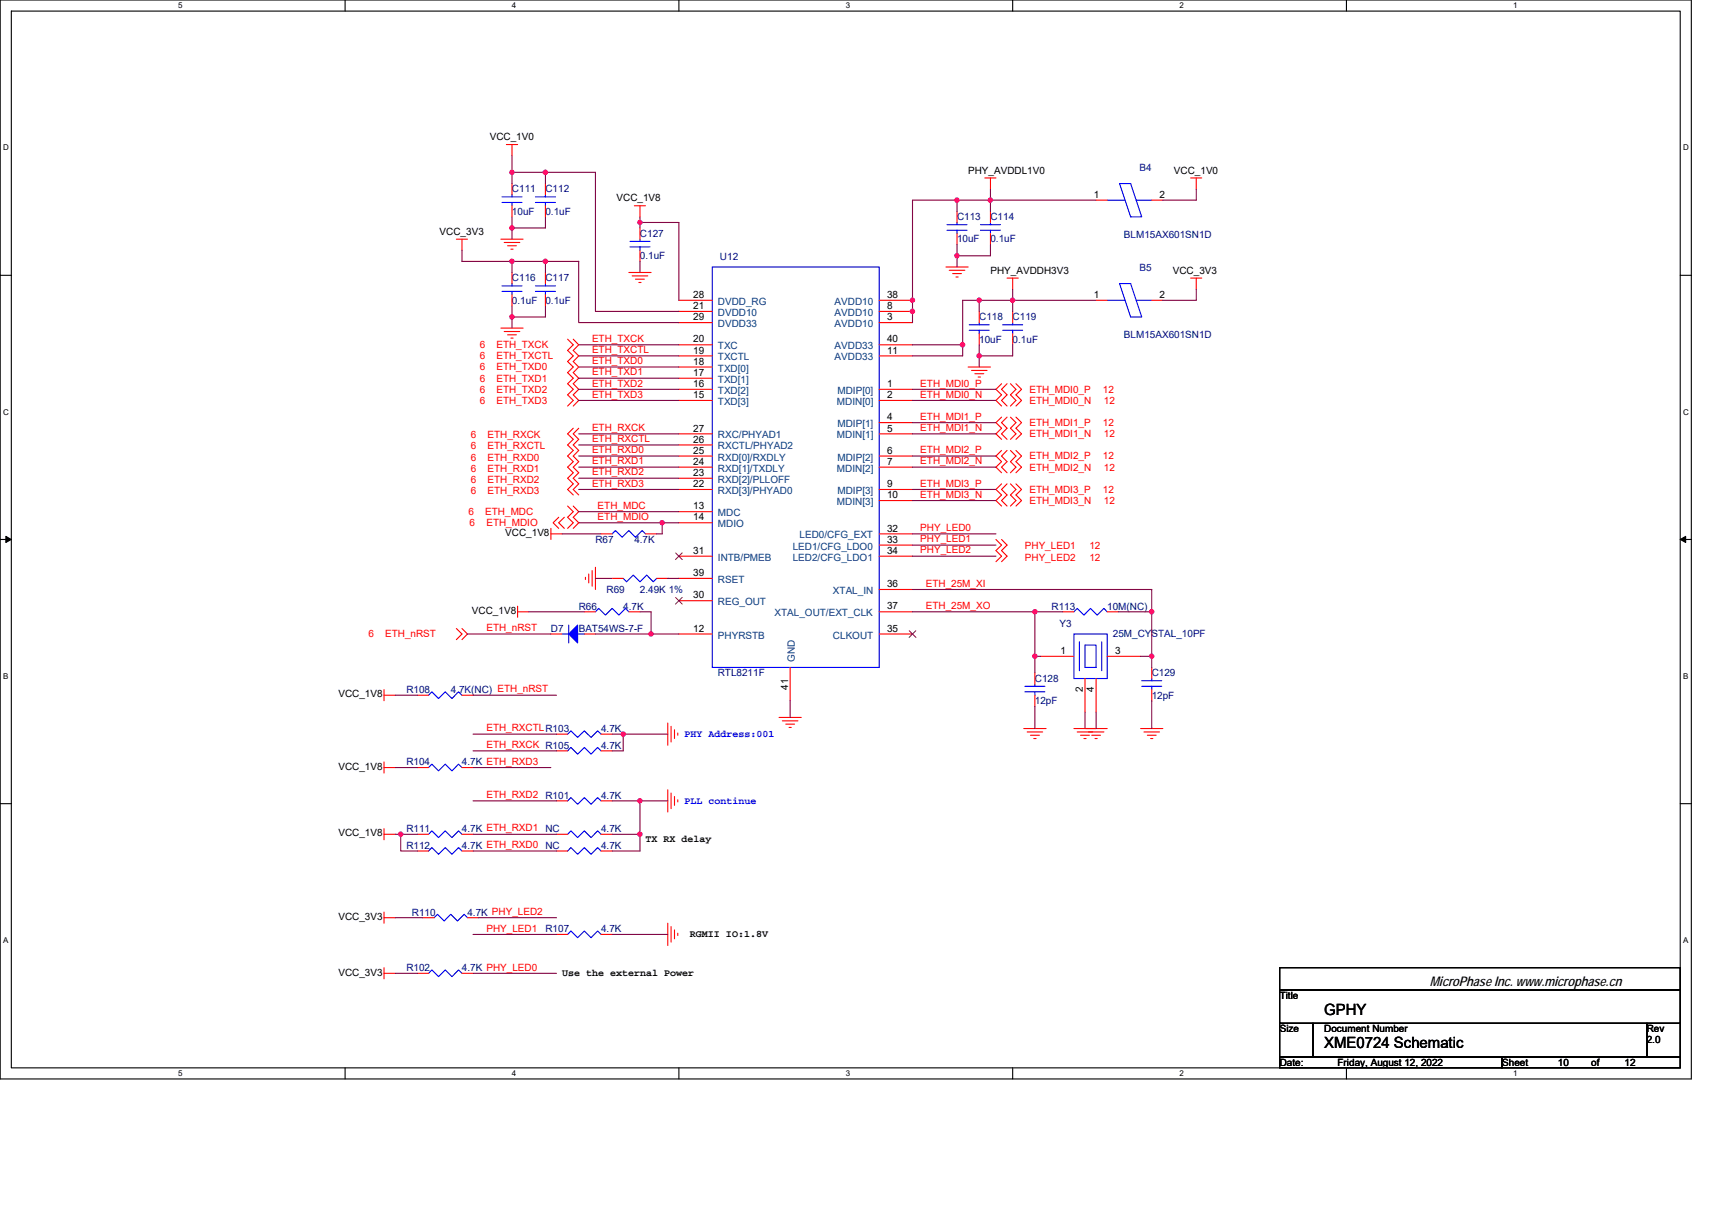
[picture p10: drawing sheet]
<svg xmlns="http://www.w3.org/2000/svg" width="297mm" height="210mm" viewBox="0 0 297 210" stroke-linecap="round" stroke-linejoin="round" font-family="sans-serif">
<path d="M0 0h293.5v187.2h-293.5zM2 1.9h289.5v183.4h-289.5z" fill="none" stroke="#000" stroke-width=".19"/>
<g fill="#fff">
<path d="M30.9 .2h.8v1.6h-.8z"/>
<path d="M30.9 185.5h.8v1.6h-.8z"/>
</g>
<path d="M59.9 0v1.9M59.9 185.3v1.9" fill="none" stroke="#000" stroke-width=".19"/>
<g fill="#fff">
<path d="M88.8 .2h.8v1.6h-.8z"/>
<path d="M88.8 185.5h.8v1.6h-.8z"/>
</g>
<path d="M117.8 0v1.9M117.8 185.3v1.9" fill="none" stroke="#000" stroke-width=".19"/>
<g fill="#fff">
<path d="M146.7 .2h.8v1.6h-.8z"/>
<path d="M146.7 185.5h.8v1.6h-.8z"/>
</g>
<path d="M175.7 0v1.9M175.7 185.3v1.9" fill="none" stroke="#000" stroke-width=".19"/>
<g fill="#fff">
<path d="M204.7 .2h.7v1.6h-.7z"/>
<path d="M204.7 185.5h.7v1.6h-.7z"/>
</g>
<path d="M233.6 0v1.9M233.6 185.3v1.9" fill="none" stroke="#000" stroke-width=".19"/>
<g fill="#fff">
<path d="M262.6 .2h.7v1.6h-.7z"/>
<path d="M262.6 185.5h.7v1.6h-.7z"/>
<path d="M.5 24.8h1v1.6h-1z"/>
<path d="M292 24.8h1v1.6h-1z"/>
<path d="M.5 70.7h1v1.5h-1z"/>
<path d="M292 70.7h1v1.5h-1z"/>
</g>
<path d="M0 47.8h2M291.5 47.8h2" fill="none" stroke="#000" stroke-width=".19"/>
<g fill="#fff">
<path d="M.5 116.5h.9v1.6h-.9z"/>
<path d="M292 116.5h.9v1.6h-.9z"/>
</g>
<path d="M0 93.6h2M291.5 93.6h2" fill="none" stroke="#000" stroke-width=".19"/>
<path d="M1 93.1l1 .5-1 .5zM291.5 93.6l1-.5v1z" fill="#000" stroke="#000" stroke-width=".17"/>
<g fill="#fff">
<path d="M.5 162.4h.9v1.5h-.9z"/>
<path d="M292 162.4h.9v1.5h-.9z"/>
</g>
<path d="M0 139.5h2M291.5 139.5h2M222 167.9h69.5v3.9h-69.5zM222 171.8h69.5v5.8h-69.5zM222 177.6h5.8v5.8h-5.8zM227.8 177.6h57.9v5.8h-57.9zM285.7 177.6h5.8v5.8h-5.8zM222 183.4h38.6v1.9h-38.6zM260.6 183.4h30.9v1.9h-30.9z" fill="none" stroke="#000" stroke-width=".19"/>
<g fill="none" stroke="#f00" stroke-width=".19">
<path d="M87.9 25.1h1.9M88.8 25.1v1.9M88.8 31.9v1.9M88.8 35.7v1.9M94.6 31.9v1.9M94.6 35.7v1.9M110.1 35.7h1.9M111 35.7v1.9M111 39.6v1.9M166 36.7v1.9M170.9 30.9h1.9M171.8 30.9v1.9"/>
<path d="M171.8 36.7v1.9M190.2 34.7h1.9M199.8 34.7h2M206.6 30.9h1.9M207.6 30.9v1.9M79.2 41.5h1.9M80.2 41.5v1.9M86.9 56.9h3.9M86.9 41.5h3.9M87.5 57.5h2.7M87.5 42.1h2.7M88.1 58.1h1.5"/>
<path d="M88.1 42.7h1.5M88.6 58.7h.4M88.6 43.2h.4M88.8 47.3v1.9M88.8 51.2v1.9M94.6 47.3v1.9M94.6 51.2v1.9M98.5 58.9l1 .9-1 1 1 1-1 .9 1 1-1 1 1 .9-1 1 1 1-1 .9 1 1-1 1M99.5 58.9l.9 .9-.9 1 .9 1-.9 .9 .9 1-.9 1 .9 .9-.9 1 .9 1-.9 .9 .9 1-.9 1M109.1 47.3h3.9M109.7 47.9h2.7M110.3 48.5h1.5"/>
<path d="M110.8 49h.4M111 43.4v2M117.8 52.1h5.8M117.8 54h5.8M117.8 56h5.8M117.8 59.8h5.8M152.5 56h5.8M152.5 54h5.8M152.5 52.1h5.8M152.5 59.8h5.8M164.1 46.3h3.9M164.7 46.9h2.7"/>
<path d="M165.3 47.5h1.5M165.9 48.1h.3M166 40.5v2M169.9 54v2M169.9 57.9v1.9M171.8 40.5v2M174.7 48.3h2M175.7 48.3v1.9M175.7 54v2M175.7 57.9v1.9M190.2 52.1h1.9M199.8 52.1h2"/>
<path d="M206.6 48.3h1.9M207.6 48.3v1.9M99.5 74.3l-1 1 1 .9-1 1 1 1-1 .9 1 1-1 1 1 .9-1 1 1 1-1 .9 1 1M100.4 74.3l-.9 1 .9 .9-.9 1 .9 1-.9 .9 .9 1-.9 1 .9 .9-.9 1 .9 1-.9 .9 .9 1M117.8 75.3h5.8M117.8 77.2h5.8M117.8 79.1h5.8M117.8 61.8h5.8M117.8 63.7h5.8M117.8 65.6h5.8M117.8 67.6h5.8M117.8 69.5h5.8"/>
<path d="M152.5 61.8h5.8M152.5 69.5h5.8M152.5 75.3h5.8M152.5 67.6h5.8M152.5 73.3h5.8M152.5 79.1h5.8M168 63.7h3.8M168.6 64.3h2.7M169.1 64.9h1.6M169.7 65.4h.4M173.8 66.6l-1 1 1 .9-1 1 1 1M173.8 72.4l-1 .9 1 1-1 1 1 .9"/>
<path d="M173.8 78.2l-1 .9 1 1-1 1 1 .9M174.7 66.6l-.9 1 .9 .9-.9 1 .9 1M174.7 72.4l-.9 .9 .9 1-.9 1 .9 .9M174.7 78.2l-.9 .9 .9 1-.9 1 .9 .9M175.3 66.6l1 1-1 .9 1 1-1 1M175.3 72.4l1 .9-1 1 1 1-1 .9M175.3 78.2l1 .9-1 1 1 1-1 .9M176.3 66.6l.9 1-.9 .9 .9 1-.9 1M176.3 72.4l.9 .9-.9 1 .9 1-.9 .9M176.3 78.2l.9 .9-.9 1 .9 1-.9 .9M95.6 92.6h1.9M95.6 91.7v1.9"/>
<path d="M96.9 89.8l-.9 .9 .9 1M97.9 89.8l-1 .9 1 1M98.5 87.8l1 1-1 1 1 .9-1 1M99.5 87.8l.9 1-.9 1 .9 .9-.9 1M102.1 99.6v1.6M102.7 99v2.7M103.3 98.4v3.9M104.3 92.6h1.9M112 92.6h1.9M117.8 96.5h5.8M117.8 88.8h5.8M117.8 90.7h5.8"/>
<path d="M117.8 81.1h5.8M117.8 83h5.8M117.8 84.9h5.8M152.5 92.6h5.8M152.5 94.6h5.8M152.5 96.5h5.8M152.5 81.1h5.8M152.5 86.9h5.8M152.5 84.9h5.8M172.8 93.6l1 1-1 .9 1 1-1 1M173.8 93.6l.9 1-.9 .9 .9 1-.9 1M173.8 84l-1 .9 1 1-1 1 1 .9"/>
<path d="M174.7 84l-.9 .9 .9 1-.9 1 .9 .9M175.3 84l1 .9-1 1 1 1-1 .9M176.3 84l.9 .9-.9 1 .9 1-.9 .9M66.6 119.7v1.9M79.2 109.1l1 .9-1 1M80.2 109.1l.9 .9-.9 1M89.8 106.2h1.9M89.8 105.2v1.9M95.6 110h1.9M101.4 106.2h1.9M101.4 110h1.9M101.6 100.2v.4"/>
<path d="M106.2 100.4h1.9M109.1 106.2h1.9M113.9 100.4h2M117.8 110h5.8M117.8 104.2h5.8M117.8 100.4h5.8M137.1 115.8v5.8M152.5 110h5.8M152.5 102.3h5.8M152.5 106.2h5.8M179.6 116.8v1.9M180.5 113.9h5.8"/>
<path d="M184.4 106.2h1.9M188.3 117.8v5.7M190.2 117.8v5.7M192.1 106.2h1.9M192.1 113.9h5.8M199.8 115.8v2M199.8 119.7v1.9M66.6 120.6h2M66.6 133.2h2M66.6 132.2v2M72.4 133.2h2M72.4 120.6h2"/>
<path d="M80.2 133.2h1.9M80.2 120.6h1.9M96.6 130.3h1.9M96.6 139h1.9M96.6 127.4h1.9M104.3 130.3h1.9M104.3 139h1.9M104.3 127.4h1.9M115.9 125.5v3.8M115.9 137.1v3.8M116.4 126v2.8M116.4 137.6v2.7"/>
<path d="M117 126.6v1.6M117 138.2v1.6M117.6 127.2v.4M117.6 138.8v.4M135.2 124.5h3.8M135.7 125.1h2.7M136.3 125.7h1.6M136.9 126.2h.4M177.6 126.4h3.9M178.2 127h2.7M178.8 127.6h1.5M179.4 128.2h.4"/>
<path d="M179.6 120.6v2M186.3 126.4h3.9M186.9 127h2.7M187.5 127.6h1.5M188.1 128.2h.3M188.3 126.4h3.8M188.8 127h2.7M189.4 127.6h1.5M190 128.2h.4M197.9 126.4h3.9M198.5 127h2.7M199.1 127.6h1.5"/>
<path d="M199.6 128.2h.4M66.6 159.3h2M66.6 158.3v1.9M66.6 144.8h2M66.6 143.8v1.9M72.4 144.8h2M72.4 147.7h2M73.4 159.3h1.9M80.2 144.8h1.9M80.2 147.7h1.9M81.1 159.3h1.9M96.6 144.8h1.9"/>
<path d="M96.6 147.7h1.9M104.3 144.8h1.9M104.3 147.7h1.9M66.6 168.9h2M66.6 167.9v2M72.4 168.9h2M80.2 168.9h1.9M96.6 162.2h1.9M104.3 162.2h1.9M115.9 160.2v3.9M116.4 160.8v2.7M117 161.4v1.5"/>
<path d="M117.6 161.9v.4"/>
</g>
<g fill="none" stroke="#00f" stroke-width=".19">
<path d="M87.1 35.1h3.5M87.1 34.2h3.5M88.8 33.8v.4M88.8 35.1v.6M92.9 35.1h3.5M92.9 34.2h3.5M94.6 33.8v.4M94.6 35.1v.6M164.3 40h3.5M164.3 39h3.5M166 38.6v.4M166 40v.5"/>
<path d="M170.1 40h3.5M170.1 39h3.5M171.8 38.6v.4M171.8 40v.5M192.1 34.7h3.1M194.2 31.9h2l1.9 5.7h-1.9zM197.1 34.7h2.7M87.1 50.6h3.5M87.1 49.6h3.5M88.8 49.2v.4M88.8 50.6v.6M92.9 50.6h3.5"/>
<path d="M92.9 49.6h3.5M94.6 49.2v.4M94.6 50.6v.6M109.3 42.8h3.5M109.3 41.9h3.5M111 41.5v.4M111 42.8v.6M123.6 46.3h28.9v69.5h-28.9zM168.2 57.3h3.4M168.2 56.4h3.4M169.9 56v.4M169.9 57.3v.6"/>
<path d="M174 57.3h3.4M174 56.4h3.4M175.7 56v.4M175.7 57.3v.6M192.1 52.1h3.1M194.2 49.2h2l1.9 5.8h-1.9zM197.1 52.1h2.7M106.2 92.6l.6-.5 1.1 1.1 1.2-1.1 1.2 1.1 1.1-1.1 .6 .5M97.5 110h1.2M98.7 108.5v3.1M100.2 110h1.2M103.3 106.2l.6-.6 1.1 1.1 1.2-1.1 1.2 1.1 1.1-1.1 .6 .6"/>
<path d="M108.1 100.4l.6 .6 1.2-1.2 1.1 1.2 1.2-1.2 1.1 1.2 .6-.6M177.8 119.1h3.5M179.6 118.7v.4M186.3 110h5.8v7.8h-5.8zM186.3 106.2l.6-.6 1.2 1.1 1.1-1.1 1.2 1.1 1.1-1.1 .6 .6M187.3 111.4v5M188.3 112h1.9v3.8h-1.9zM191.2 111.4v5M198.1 119.1h3.5M198.1 118.1h3.5M199.8 117.8v.3M199.8 119.1v.6"/>
<path d="M74.4 133.2l.5-.6 1.2 1.2 1.2-1.2 1.1 1.2 1.2-1.2 .6 .6M74.4 120.6l.5-.5 1.2 1.1 1.2-1.1 1.1 1.1 1.2-1.1 .6 .5M98.5 130.3l.6-.6 1.1 1.2 1.2-1.2 1.1 1.2 1.2-1.2 .6 .6M98.5 139l.6-.6 1.1 1.2 1.2-1.2 1.1 1.2 1.2-1.2 .6 .6M98.5 127.4l.6-.6 1.1 1.2 1.2-1.2 1.1 1.2 1.2-1.2 .6 .6M177.8 120.1h3.5M179.6 120.1v.5M74.4 144.8l.5-.6 1.2 1.2 1.2-1.2 1.1 1.2 1.2-1.2 .6 .6M74.4 147.7l.5-.6 1.2 1.2 1.2-1.2 1.1 1.2 1.2-1.2 .6 .6M75.3 159.3l.6-.6 1.2 1.1 1.1-1.1 1.2 1.1 1.1-1.1 .6 .6M98.5 144.8l.6-.6 1.1 1.2 1.2-1.2 1.1 1.2 1.2-1.2 .6 .6M98.5 147.7l.6-.6 1.1 1.2 1.2-1.2 1.1 1.2 1.2-1.2 .6 .6"/>
<path d="M74.4 168.9l.5-.6 1.2 1.2 1.2-1.2 1.1 1.2 1.2-1.2 .6 .6M98.5 162.2l.6-.6 1.1 1.1 1.2-1.1 1.1 1.1 1.2-1.1 .6 .6"/>
</g>
<path d="M98.7 110l1.5-1.5v3.1z" fill-rule="evenodd" fill="#00f" stroke="#00f" stroke-width=".19"/>
<path d="M117.2 95.9l1.2 1.2M118.4 95.9l-1.2 1.2M117.2 103.7l1.2 1.1M118.4 103.7l-1.2 1.1M157.8 109.5l1.1 1.1M158.9 109.5l-1.2 1.1" fill="none" stroke="#804000" stroke-width=".17"/>
<g fill="none" stroke="#800040" stroke-width=".19">
<path d="M88.8 29.9v2M88.8 39.6v1.9M88.8 27v2.9M88.8 37.6v2h5.8v-2M88.8 29.9h5.8M94.6 29.9v2M94.6 29.9h8.7v24.1h14.5M111 38.6h6.8v13.5M111 37.6v1M111 38.6v1M166 34.7h-7.7v21.3M166 34.7v2"/>
<path d="M166 34.7h5.8M171.8 34.7h18.4M171.8 32.8v1.9M171.8 34.7v2M207.6 32.8v1.9h-5.8M80.2 43.4v2h8.6M88.8 45.4h11.6v10.6h17.4M88.8 53.1v1.9M88.8 45.4v1.9M88.8 55v1.9M94.6 45.4v1.9M94.6 53.1v1.9h-5.8"/>
<path d="M100.4 59.8h17.4M111 45.4v1.9M158.3 59.8h8.7M166 42.5v1.9M166 44.4v1.9M167 59.8v2h-8.7M169.9 52.1h-2.9v7.7M169.9 59.8v2M169.9 52.1v1.9M169.9 52.1h5.8M171.8 42.5v1.9h-5.8M175.7 50.2v1.9"/>
<path d="M175.7 59.8v2h-5.8M175.7 52.1v1.9M175.7 52.1h14.5M207.6 50.2v1.9h-5.8M100.4 61.8h17.4M100.4 63.7h17.4M100.4 65.6h17.4M100.4 67.6h17.4M100.4 69.5h17.4M100.4 75.3h17.4M100.4 77.2h17.4M100.4 79.1h17.4"/>
<path d="M158.3 67.6h14.5M158.3 69.5h14.5M158.3 73.3h14.5M158.3 75.3h14.5M158.3 79.1h14.5M169.9 61.8v1.9M97.5 92.6h6.8M100.4 90.7h14.5M100.4 81.1h17.4M100.4 83h17.4M100.4 84.9h17.4M100.4 88.8h17.4"/>
<path d="M114.9 90.7v1.9h-1M114.9 90.7h2.9M158.3 96.5h14.5M158.3 92.6h14.5M158.3 94.6h14.5M158.3 81.1h14.5M158.3 84.9h14.5M158.3 86.9h14.5M81.1 110h14.5M91.7 106.2h9.7M103.3 100.4h2.9M103.3 110h9.7"/>
<path d="M111 106.2h2v3.8M113 110h4.8M115.9 100.4h1.9M158.3 102.3h41.5v3.9M158.3 106.2h21.3M179.6 106.2h4.8M179.6 106.2v7.7M179.6 113.9v2.9M179.6 113.9h.9M194 106.2h5.8M197.9 113.9h1.9M199.8 106.2v7.7"/>
<path d="M199.8 113.9v1.9M68.6 120.6h3.8M68.6 133.2h3.8M82.1 133.2h13.5M82.1 127.4h14.5M82.1 130.3h14.5M82.1 139h14.5M82.1 120.6h14.5M106.2 139h4.8M106.2 127.4h1.9M108.1 127.4h7.8M108.1 127.4v2.9h-1.9"/>
<path d="M111 139h4.9M111 139v5.8M137.1 121.6v2.9M179.6 122.6v3.8M188.3 123.5v2.9M190.2 123.5v2.9M199.8 121.6v4.8M68.6 144.8h.9M68.6 159.3h4.8M72.4 144.8h-2.9v2.9h2.9M82.1 144.8h14.5M82.1 147.7h14.5"/>
<path d="M83 159.3h13.6M106.2 144.8h4.8M111 144.8v2.9h-4.8M68.6 168.9h3.8M82.1 162.2h14.5M82.1 168.9h14.5M106.2 162.2h9.7"/>
</g>
<g fill="#f0f" stroke="#f0f" stroke-width=".19">
<circle cx="108.1" cy="127.4" r=".38"/>
<circle cx="179.6" cy="113.9" r=".38"/>
<circle cx="199.8" cy="106.2" r=".38"/>
<circle cx="199.8" cy="113.9" r=".38"/>
<circle cx="94.6" cy="29.9" r=".38"/>
<circle cx="88.8" cy="45.3" r=".38"/>
<circle cx="111" cy="144.8" r=".38"/>
<circle cx="111" cy="139" r=".38"/>
<circle cx="88.8" cy="39.6" r=".38"/>
<circle cx="88.8" cy="29.9" r=".38"/>
<circle cx="112.9" cy="110" r=".38"/>
<circle cx="166" cy="44.4" r=".38"/>
<circle cx="166" cy="34.7" r=".38"/>
<circle cx="158.3" cy="52.1" r=".38"/>
<circle cx="171.8" cy="34.7" r=".38"/>
<circle cx="167" cy="59.8" r=".38"/>
<circle cx="169.9" cy="52.1" r=".38"/>
<circle cx="169.9" cy="61.8" r=".38"/>
<circle cx="114.9" cy="90.7" r=".38"/>
<circle cx="175.7" cy="52.1" r=".38"/>
<circle cx="158.3" cy="54" r=".38"/>
<circle cx="88.8" cy="55" r=".38"/>
<circle cx="94.6" cy="45.3" r=".38"/>
<circle cx="179.6" cy="106.2" r=".38"/>
<circle cx="69.5" cy="144.8" r=".38"/>
<circle cx="111" cy="38.6" r=".38"/>
</g>
<g font-size="2.7">
<text x="229.8" y="176.1">GPHY</text>
<text x="229.8" y="181.9">XME0724 Schematic</text>
</g>
<text font-size="2.3" x="248.1" y="171.1">MicroPhase Inc. www.microphase.cn</text>
<g font-size="1.7">
<text x="85" y="24.3">VCC_1V0</text>
<text x="107" y="34.9">VCC_1V8</text>
<text x="168" y="30.1">PHY_AVDDL1V0</text>
<text x="189.8" y="34.3">1</text>
<text x="201.2" y="34.3">2</text>
<text x="203.7" y="30.1">VCC_1V0</text>
<text x="76.3" y="40.7">VCC_3V3</text>
<text x="171.8" y="47.5">PHY_AVDDH3V3</text>
<text x="203.5" y="47.5">VCC_3V3</text>
<text x="120.3" y="51.7">28</text>
<text x="120.3" y="53.6">21</text>
<text x="153.9" y="53.6">8</text>
<text x="153.9" y="51.7">38</text>
<text x="189.8" y="51.7">1</text>
<text x="201.2" y="51.7">2</text>
<text x="120.3" y="55.6">29</text>
<text x="120.3" y="59.4">20</text>
<text x="153.9" y="55.6">3</text>
<text x="153.9" y="59.4">40</text>
<text x="120.3" y="61.4">19</text>
<text x="120.3" y="63.3">18</text>
<text x="120.3" y="65.2">17</text>
<text x="153.9" y="61.4">11</text>
<text x="120.3" y="67.2">16</text>
<text x="120.3" y="69.1">15</text>
<text x="153.9" y="67.2">1</text>
<text x="153.9" y="69.1">2</text>
<text x="120.3" y="74.9">27</text>
<text x="120.3" y="76.8">26</text>
<text x="153.9" y="72.9">4</text>
<text x="153.9" y="74.9">5</text>
<text x="120.3" y="78.7">25</text>
<text x="120.3" y="80.7">24</text>
<text x="120.3" y="82.6">23</text>
<text x="153.9" y="78.7">6</text>
<text x="153.9" y="80.7">7</text>
<text x="120.3" y="88.4">13</text>
<text x="120.3" y="84.5">22</text>
<text x="153.9" y="84.5">9</text>
<text x="153.9" y="86.5">10</text>
<text x="87.7" y="93">VCC_1V8</text>
<text x="120.3" y="90.3">14</text>
<text x="153.9" y="92.2">32</text>
<text x="153.9" y="94.2">33</text>
<text x="120.3" y="96.1">31</text>
<text x="120.3" y="100">39</text>
<text x="153.9" y="101.9">36</text>
<text x="153.9" y="96.1">34</text>
<text x="81.9" y="106.6">VCC_1V8</text>
<text x="120.3" y="103.8">30</text>
<text x="153.9" y="105.8">37</text>
<text x="120.3" y="109.6">12</text>
<text x="153.9" y="109.6">35</text>
<text x="184" y="113.5">1</text>
<text x="193.5" y="113.5">3</text>
<text x="136.8" y="119.7" transform="rotate(-90 136.8 119.7)">41</text>
<text x="58.7" y="121">VCC_1V8</text>
<text x="187.9" y="120.1" transform="rotate(-90 187.9 120.1)">2</text>
<text x="189.8" y="120.1" transform="rotate(-90 189.8 120.1)">4</text>
<text x="58.7" y="133.6">VCC_1V8</text>
<text x="58.7" y="145.2">VCC_1V8</text>
<text x="112" y="146.2">TX RX delay</text>
<text x="58.7" y="159.6">VCC_3V3</text>
<text x="119.7" y="162.6">RGMII IO:1.8V</text>
<text x="58.7" y="169.3">VCC_3V3</text>
<text x="97.5" y="169.4">Use the external Power</text>
<text x="222" y="173.4">Title</text>
<text x="222" y="179.1">Size</text>
<text x="229.8" y="179.1">Document Number</text>
<text x="285.7" y="179.1">Rev</text>
<text x="222" y="184.9">Date:</text>
<text x="232.1" y="184.9">Friday, August 12, 2022</text>
<text x="260.6" y="184.9">Sheet</text>
<text x="270.3" y="184.9">10</text>
<text x="276.1" y="184.9">of</text>
<text x="281.9" y="184.9">12</text>
<text x="285.7" y="181.1">2.0</text>
</g>
<g font-size="1.7" fill="#000080">
<text x="197.7" y="29.7">B4</text>
<text x="88.8" y="33.4">C111</text>
<text x="94.6" y="33.4">C112</text>
<text x="88.8" y="37.3">10uF</text>
<text x="94.6" y="37.3">0.1uF</text>
<text x="111" y="41.1">C127</text>
<text x="166" y="38.2">C113</text>
<text x="171.8" y="38.2">C114</text>
<text x="195" y="41.3">BLM15AX601SN1D</text>
<text x="111" y="45">0.1uF</text>
<text x="124.9" y="45.2">U12</text>
<text x="166" y="42.1">10uF</text>
<text x="171.8" y="42.1">0.1uF</text>
<text x="197.7" y="47.1">B5</text>
<text x="88.8" y="48.8">C116</text>
<text x="88.8" y="52.7">0.1uF</text>
<text x="94.6" y="48.8">C117</text>
<text x="94.6" y="52.7">0.1uF</text>
<text x="169.9" y="55.6">C118</text>
<text x="169.9" y="59.5">10uF</text>
<text x="175.7" y="55.6">C119</text>
<text x="175.7" y="59.5">0.1uF</text>
<text x="195" y="58.7">BLM15AX601SN1D</text>
<text x="103.3" y="94.2">R67</text>
<text x="110.1" y="94.2">4.7K</text>
<text x="100.4" y="105.8">R66</text>
<text x="105.2" y="102.9">R69</text>
<text x="108.1" y="105.8">4.7K</text>
<text x="111" y="102.9">2.49K 1%</text>
<text x="182.5" y="105.8">R113</text>
<text x="192.1" y="105.8">10M(NC)</text>
<text x="95.6" y="109.6">D7</text>
<text x="100.4" y="109.6">BAT54WS-7-F</text>
<text x="183.8" y="108.9">Y3</text>
<text x="193.1" y="110.6">25M_CYSTAL_10PF</text>
<text x="124.5" y="117.4">RTL8211F</text>
<text x="179.6" y="118.3">C128</text>
<text x="199.8" y="117.4">C129</text>
<text x="70.5" y="120.3">R108</text>
<text x="78.2" y="120.3">4.7K(NC) ETH_nRST</text>
<text x="179.6" y="122.2">12pF</text>
<text x="199.8" y="121.2">12pF</text>
<text x="104.3" y="129.9">4.7K</text>
<text x="104.3" y="127">4.7K</text>
<text x="70.5" y="132.8">R104</text>
<text x="80.2" y="132.8">4.7K ETH_RXD3</text>
<text x="94.6" y="138.6">R101</text>
<text x="104.3" y="138.6">4.7K</text>
<text x="70.5" y="144.4">R111</text>
<text x="70.5" y="147.3">R112</text>
<text x="80.2" y="144.4">4.7K ETH_RXD1</text>
<text x="80.2" y="147.3">4.7K ETH_RXD0</text>
<text x="94.6" y="144.4">NC</text>
<text x="94.6" y="147.3">NC</text>
<text x="104.3" y="144.4">4.7K</text>
<text x="104.3" y="147.3">4.7K</text>
<text x="71.5" y="158.9">R110</text>
<text x="81.1" y="158.9">4.7K PHY_LED2</text>
<text x="94.6" y="161.8">R107</text>
<text x="104.3" y="161.8">4.7K</text>
<text x="70.5" y="168.5">R102</text>
<text x="80.2" y="168.5">4.7K PHY_LED0</text>
</g>
<g font-size="1.7" fill="#004080">
<text x="124.6" y="52.9">DVDD_RG</text>
<text x="144.8" y="52.9">AVDD10</text>
<text x="124.6" y="54.8">DVDD10</text>
<text x="124.6" y="56.8">DVDD33</text>
<text x="144.8" y="56.8">AVDD10</text>
<text x="144.8" y="54.8">AVDD10</text>
<text x="124.6" y="60.6">TXC</text>
<text x="124.6" y="62.5">TXCTL</text>
<text x="124.6" y="64.5">TXD[0]</text>
<text x="144.8" y="62.5">AVDD33</text>
<text x="144.8" y="60.6">AVDD33</text>
<text x="124.6" y="66.4">TXD[1]</text>
<text x="124.6" y="68.3">TXD[2]</text>
<text x="124.6" y="70.3">TXD[3]</text>
<text x="145.2" y="70.3">MDIN[0]</text>
<text x="145.3" y="68.3">MDIP[0]</text>
<text x="124.6" y="76.1">RXC/PHYAD1</text>
<text x="124.6" y="78">RXCTL/PHYAD2</text>
<text x="145.2" y="76.1">MDIN[1]</text>
<text x="145.3" y="74.1">MDIP[1]</text>
<text x="124.6" y="79.9">RXD[0]/RXDLY</text>
<text x="124.6" y="81.9">RXD[1]/TXDLY</text>
<text x="124.6" y="83.8">RXD[2]/PLLOFF</text>
<text x="145.2" y="81.9">MDIN[2]</text>
<text x="145.3" y="79.9">MDIP[2]</text>
<text x="124.6" y="89.6">MDC</text>
<text x="124.6" y="85.7">RXD[3]/PHYAD0</text>
<text x="145.2" y="87.7">MDIN[3]</text>
<text x="145.3" y="85.7">MDIP[3]</text>
<text x="124.6" y="91.5">MDIO</text>
<text x="137.5" y="95.4">LED1/CFG_LDO0</text>
<text x="138.7" y="93.4">LED0/CFG_EXT</text>
<text x="124.6" y="97.3">INTB/PMEB</text>
<text x="124.6" y="101.2">RSET</text>
<text x="137.5" y="97.3">LED2/CFG_LDO1</text>
<text x="124.6" y="105">REG_OUT</text>
<text x="134.4" y="107">XTAL_OUT/EXT_CLK</text>
<text x="144.5" y="103.1">XTAL_IN</text>
<text x="124.6" y="110.8">PHYRSTB</text>
<text x="144.5" y="110.8">CLKOUT</text>
<text x="137.9" y="114.9" transform="rotate(-90 137.9 114.9)">GND</text>
</g>
<g font-size="1.7" fill="#f00">
<text x="102.7" y="59.4">ETH_TXCK</text>
<text x="83.2" y="62.4">6</text>
<text x="83.2" y="60.4">6</text>
<text x="83.2" y="64.3">6</text>
<text x="86.1" y="62.4">ETH_TXCTL</text>
<text x="86.1" y="60.4">ETH_TXCK</text>
<text x="86.1" y="64.3">ETH_TXD0</text>
<text x="102.7" y="61.3">ETH_TXCTL</text>
<text x="102.7" y="63.2">ETH_TXD0</text>
<text x="102.7" y="65.2">ETH_TXD1</text>
<text x="83.2" y="66.2">6</text>
<text x="83.2" y="70.1">6</text>
<text x="83.2" y="68.1">6</text>
<text x="86.1" y="66.2">ETH_TXD1</text>
<text x="86.1" y="70.1">ETH_TXD3</text>
<text x="86.1" y="68.1">ETH_TXD2</text>
<text x="102.7" y="67.1">ETH_TXD2</text>
<text x="102.7" y="69">ETH_TXD3</text>
<text x="159.7" y="67.1">ETH_MDI0_P</text>
<text x="159.7" y="69">ETH_MDI0_N</text>
<text x="178.6" y="68.1">ETH_MDI0_P</text>
<text x="178.6" y="70.1">ETH_MDI0_N</text>
<text x="191.3" y="68.1">12</text>
<text x="191.5" y="70.1">12</text>
<text x="81.7" y="76.1">6</text>
<text x="81.7" y="78">6</text>
<text x="84.6" y="76.1">ETH_RXCK</text>
<text x="84.6" y="78">ETH_RXCTL</text>
<text x="102.7" y="74.8">ETH_RXCK</text>
<text x="102.7" y="76.7">ETH_RXCTL</text>
<text x="159.7" y="72.9">ETH_MDI1_P</text>
<text x="159.7" y="74.8">ETH_MDI1_N</text>
<text x="178.6" y="73.9">ETH_MDI1_P</text>
<text x="178.6" y="75.9">ETH_MDI1_N</text>
<text x="191.3" y="73.9">12</text>
<text x="191.5" y="75.9">12</text>
<text x="81.7" y="79.9">6</text>
<text x="81.7" y="81.9">6</text>
<text x="81.7" y="83.8">6</text>
<text x="84.6" y="79.9">ETH_RXD0</text>
<text x="84.6" y="81.9">ETH_RXD1</text>
<text x="84.6" y="83.8">ETH_RXD2</text>
<text x="102.7" y="78.7">ETH_RXD0</text>
<text x="102.7" y="80.6">ETH_RXD1</text>
<text x="102.7" y="82.5">ETH_RXD2</text>
<text x="159.7" y="78.7">ETH_MDI2_P</text>
<text x="159.7" y="80.6">ETH_MDI2_N</text>
<text x="178.6" y="79.7">ETH_MDI2_P</text>
<text x="178.6" y="81.7">ETH_MDI2_N</text>
<text x="191.3" y="79.7">12</text>
<text x="191.5" y="81.7">12</text>
<text x="81.3" y="89.4">6</text>
<text x="81.7" y="85.7">6</text>
<text x="84.2" y="89.4">ETH_MDC</text>
<text x="84.6" y="85.7">ETH_RXD3</text>
<text x="102.7" y="84.5">ETH_RXD3</text>
<text x="103.7" y="88.3">ETH_MDC</text>
<text x="159.7" y="84.5">ETH_MDI3_P</text>
<text x="159.7" y="86.4">ETH_MDI3_N</text>
<text x="178.6" y="85.5">ETH_MDI3_P</text>
<text x="178.6" y="87.4">ETH_MDI3_N</text>
<text x="191.3" y="85.5">12</text>
<text x="191.5" y="87.4">12</text>
<text x="81.5" y="91.3">6</text>
<text x="84.4" y="91.3">ETH_MDIO</text>
<text x="103.7" y="90.2">ETH_MDIO</text>
<text x="159.7" y="92.2">PHY_LED0</text>
<text x="159.7" y="94.1">PHY_LED1</text>
<text x="177.8" y="95.4">PHY_LED1</text>
<text x="189" y="95.4">12</text>
<text x="159.7" y="96">PHY_LED2</text>
<text x="160.6" y="101.8">ETH_25M_XI</text>
<text x="177.8" y="97.3">PHY_LED2</text>
<text x="189" y="97.3">12</text>
<text x="160.6" y="105.7">ETH_25M_XO</text>
<text x="63.9" y="110.6">6</text>
<text x="66.8" y="110.6">ETH_nRST</text>
<text x="84.4" y="109.5">ETH_nRST</text>
<text x="84.4" y="126.9">ETH_RXCTLR103</text>
<text x="84.4" y="129.8">ETH_RXCK R105</text>
<text x="84.4" y="138.5">ETH_RXD2</text>
<text x="84.4" y="161.7">PHY_LED1</text>
</g>
<g font-size="1.7" fill="#00f">
<text x="118.8" y="127.8">PHY Address:001</text>
<text x="118.8" y="139.4">PLL continue</text>
</g>
<g font-size="1.4">
<text x="30.9" y="1.5">5</text>
<text x="88.8" y="1.5">4</text>
<text x="146.7" y="1.5">3</text>
<text x="204.7" y="1.5">2</text>
<text x="262.6" y="1.5">1</text>
<text x=".5" y="26.1">D</text>
<text x="292" y="26.1">D</text>
<text x=".5" y="71.9">C</text>
<text x="292" y="71.9">C</text>
<text x=".5" y="117.8">B</text>
<text x="292" y="117.8">B</text>
<text x=".5" y="163.6">A</text>
<text x="292" y="163.6">A</text>
<text x="30.9" y="186.8">5</text>
<text x="88.8" y="186.8">4</text>
<text x="146.7" y="186.8">3</text>
<text x="204.7" y="186.8">2</text>
<text x="262.6" y="186.8">1</text>
</g>
</svg>
